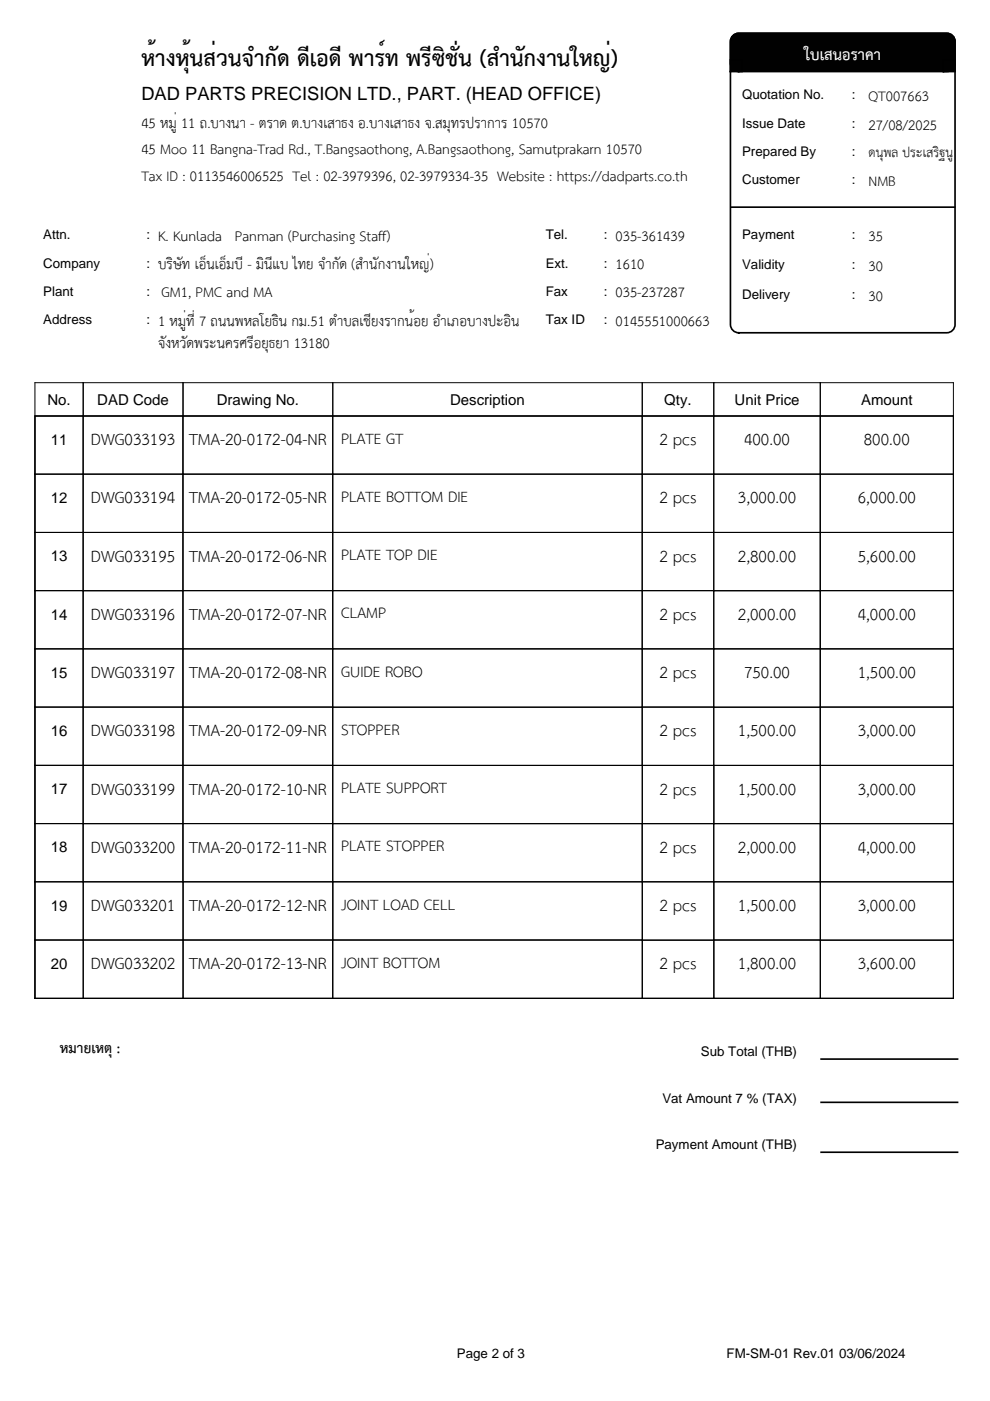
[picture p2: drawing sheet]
<svg xmlns="http://www.w3.org/2000/svg" width="210mm" height="297mm" viewBox="0 0 210 297" stroke-linecap="round" stroke-linejoin="round" font-family="sans-serif">
<path d="M7.4 88.2h10.2v12.3h-10.2z" fill="none" stroke="#000" stroke-width=".21"/>
<path d="M17.6 88.2h21.2v12.3h-21.2z" fill="#fff"/>
<path d="M17.6 88.2h21.2v12.3h-21.2z" fill="none" stroke="#000" stroke-width=".21"/>
<path d="M38.8 88.2h31.8v12.3h-31.8z" fill="#fff"/>
<path d="M38.8 88.2h31.8v12.3h-31.8z" fill="none" stroke="#000" stroke-width=".21"/>
<path d="M70.6 88.2h65.6v12.3h-65.6z" fill="#fff"/>
<path d="M70.6 88.2h65.6v12.3h-65.6z" fill="none" stroke="#000" stroke-width=".21"/>
<path d="M136.2 88.2h15.1v12.3h-15.1z" fill="#fff"/>
<path d="M136.2 88.2h15.1v12.3h-15.1z" fill="none" stroke="#000" stroke-width=".21"/>
<path d="M151.3 88.2h22.6v12.3h-22.6z" fill="#fff"/>
<path d="M151.3 88.2h22.6v12.3h-22.6z" fill="none" stroke="#000" stroke-width=".21"/>
<path d="M173.9 88.2h28.2v12.3h-28.2z" fill="#fff"/>
<path d="M173.9 88.2h28.2v12.3h-28.2z" fill="none" stroke="#000" stroke-width=".21"/>
<path d="M7.4 100.5h10.2v12.4h-10.2z" fill="#fff"/>
<path d="M7.4 100.5h10.2v12.4h-10.2z" fill="none" stroke="#000" stroke-width=".21"/>
<path d="M17.6 100.5h21.2v12.4h-21.2z" fill="#fff"/>
<path d="M17.6 100.5h21.2v12.4h-21.2z" fill="none" stroke="#000" stroke-width=".21"/>
<path d="M38.8 100.5h31.8v12.4h-31.8z" fill="#fff"/>
<path d="M38.8 100.5h31.8v12.4h-31.8z" fill="none" stroke="#000" stroke-width=".21"/>
<path d="M70.6 100.5h65.6v12.4h-65.6z" fill="#fff"/>
<path d="M70.6 100.5h65.6v12.4h-65.6z" fill="none" stroke="#000" stroke-width=".21"/>
<path d="M136.2 100.5h15.1v12.4h-15.1z" fill="#fff"/>
<path d="M136.2 100.5h15.1v12.4h-15.1z" fill="none" stroke="#000" stroke-width=".21"/>
<path d="M151.3 100.5h22.6v12.4h-22.6z" fill="#fff"/>
<path d="M151.3 100.5h22.6v12.4h-22.6z" fill="none" stroke="#000" stroke-width=".21"/>
<path d="M173.9 100.5h28.2v12.4h-28.2z" fill="#fff"/>
<path d="M173.9 100.5h28.2v12.4h-28.2z" fill="none" stroke="#000" stroke-width=".21"/>
<path d="M7.4 112.9h10.2v12.3h-10.2z" fill="#fff"/>
<path d="M7.4 112.9h10.2v12.3h-10.2z" fill="none" stroke="#000" stroke-width=".21"/>
<path d="M7.4 125.2h10.2v12.4h-10.2z" fill="#fff"/>
<path d="M7.4 125.2h10.2v12.4h-10.2z" fill="none" stroke="#000" stroke-width=".21"/>
<path d="M17.6 125.2h21.2v12.4h-21.2z" fill="#fff"/>
<path d="M17.6 125.2h21.2v12.4h-21.2z" fill="none" stroke="#000" stroke-width=".21"/>
<path d="M17.6 112.9h21.2v12.3h-21.2z" fill="#fff"/>
<path d="M17.6 112.9h21.2v12.3h-21.2z" fill="none" stroke="#000" stroke-width=".21"/>
<path d="M38.8 112.9h31.8v12.3h-31.8z" fill="#fff"/>
<path d="M38.8 112.9h31.8v12.3h-31.8z" fill="none" stroke="#000" stroke-width=".21"/>
<path d="M38.8 125.2h31.8v12.4h-31.8z" fill="#fff"/>
<path d="M38.8 125.2h31.8v12.4h-31.8z" fill="none" stroke="#000" stroke-width=".21"/>
<path d="M70.6 112.9h65.6v12.3h-65.6z" fill="#fff"/>
<path d="M70.6 112.9h65.6v12.3h-65.6z" fill="none" stroke="#000" stroke-width=".21"/>
<path d="M70.6 125.2h65.6v12.4h-65.6z" fill="#fff"/>
<path d="M70.6 125.2h65.6v12.4h-65.6z" fill="none" stroke="#000" stroke-width=".21"/>
<path d="M136.2 112.9h15.1v12.3h-15.1z" fill="#fff"/>
<path d="M136.2 112.9h15.1v12.3h-15.1z" fill="none" stroke="#000" stroke-width=".21"/>
<path d="M136.2 125.2h15.1v12.4h-15.1z" fill="#fff"/>
<path d="M136.2 125.2h15.1v12.4h-15.1z" fill="none" stroke="#000" stroke-width=".21"/>
<path d="M151.3 125.2h22.6v12.4h-22.6z" fill="#fff"/>
<path d="M151.3 125.2h22.6v12.4h-22.6z" fill="none" stroke="#000" stroke-width=".21"/>
<path d="M151.3 112.9h22.6v12.3h-22.6z" fill="#fff"/>
<path d="M151.3 112.9h22.6v12.3h-22.6z" fill="none" stroke="#000" stroke-width=".21"/>
<path d="M173.9 112.9h28.2v12.3h-28.2z" fill="#fff"/>
<path d="M173.9 112.9h28.2v12.3h-28.2z" fill="none" stroke="#000" stroke-width=".21"/>
<path d="M173.9 125.2h28.2v12.4h-28.2z" fill="#fff"/>
<path d="M173.9 125.2h28.2v12.4h-28.2z" fill="none" stroke="#000" stroke-width=".21"/>
<path d="M7.4 137.6h10.2v12.3h-10.2z" fill="#fff"/>
<path d="M7.4 137.6h10.2v12.3h-10.2z" fill="none" stroke="#000" stroke-width=".21"/>
<path d="M7.4 149.9h10.2v12.4h-10.2z" fill="#fff"/>
<path d="M7.4 149.9h10.2v12.4h-10.2z" fill="none" stroke="#000" stroke-width=".21"/>
<path d="M7.4 162.3h10.2v12.3h-10.2z" fill="#fff"/>
<path d="M7.4 162.3h10.2v12.3h-10.2z" fill="none" stroke="#000" stroke-width=".21"/>
<path d="M7.4 174.6h10.2v12.4h-10.2z" fill="#fff"/>
<path d="M7.4 174.6h10.2v12.4h-10.2z" fill="none" stroke="#000" stroke-width=".21"/>
<path d="M17.6 174.6h21.2v12.4h-21.2z" fill="#fff"/>
<path d="M17.6 174.6h21.2v12.4h-21.2z" fill="none" stroke="#000" stroke-width=".21"/>
<path d="M17.6 137.6h21.2v12.3h-21.2z" fill="#fff"/>
<path d="M17.6 137.6h21.2v12.3h-21.2z" fill="none" stroke="#000" stroke-width=".21"/>
<path d="M17.6 149.9h21.2v12.4h-21.2z" fill="#fff"/>
<path d="M17.6 149.9h21.2v12.4h-21.2z" fill="none" stroke="#000" stroke-width=".21"/>
<path d="M17.6 162.3h21.2v12.3h-21.2z" fill="#fff"/>
<path d="M17.6 162.3h21.2v12.3h-21.2z" fill="none" stroke="#000" stroke-width=".21"/>
<path d="M38.8 137.6h31.8v12.3h-31.8z" fill="#fff"/>
<path d="M38.8 137.6h31.8v12.3h-31.8z" fill="none" stroke="#000" stroke-width=".21"/>
<path d="M38.8 149.9h31.8v12.4h-31.8z" fill="#fff"/>
<path d="M38.8 149.9h31.8v12.4h-31.8z" fill="none" stroke="#000" stroke-width=".21"/>
<path d="M38.8 162.3h31.8v12.3h-31.8z" fill="#fff"/>
<path d="M38.8 162.3h31.8v12.3h-31.8z" fill="none" stroke="#000" stroke-width=".21"/>
<path d="M38.8 174.6h31.8v12.4h-31.8z" fill="#fff"/>
<path d="M38.8 174.6h31.8v12.4h-31.8z" fill="none" stroke="#000" stroke-width=".21"/>
<path d="M70.6 174.6h65.6v12.4h-65.6z" fill="#fff"/>
<path d="M70.6 174.6h65.6v12.4h-65.6z" fill="none" stroke="#000" stroke-width=".21"/>
<path d="M136.2 174.6h15.1v12.4h-15.1z" fill="#fff"/>
<path d="M136.2 174.6h15.1v12.4h-15.1z" fill="none" stroke="#000" stroke-width=".21"/>
<path d="M151.3 174.6h22.6v12.4h-22.6z" fill="#fff"/>
<path d="M151.3 174.6h22.6v12.4h-22.6z" fill="none" stroke="#000" stroke-width=".21"/>
<path d="M173.9 174.6h28.2v12.4h-28.2z" fill="#fff"/>
<path d="M173.9 174.6h28.2v12.4h-28.2z" fill="none" stroke="#000" stroke-width=".21"/>
<path d="M173.9 162.3h28.2v12.3h-28.2z" fill="#fff"/>
<path d="M173.9 162.3h28.2v12.3h-28.2z" fill="none" stroke="#000" stroke-width=".21"/>
<path d="M151.3 162.3h22.6v12.3h-22.6z" fill="#fff"/>
<path d="M151.3 162.3h22.6v12.3h-22.6z" fill="none" stroke="#000" stroke-width=".21"/>
<path d="M136.2 162.3h15.1v12.3h-15.1z" fill="#fff"/>
<path d="M136.2 162.3h15.1v12.3h-15.1z" fill="none" stroke="#000" stroke-width=".21"/>
<path d="M70.6 162.3h65.6v12.3h-65.6z" fill="#fff"/>
<path d="M70.6 162.3h65.6v12.3h-65.6z" fill="none" stroke="#000" stroke-width=".21"/>
<path d="M70.6 149.9h65.6v12.4h-65.6z" fill="#fff"/>
<path d="M70.6 149.9h65.6v12.4h-65.6z" fill="none" stroke="#000" stroke-width=".21"/>
<path d="M70.6 137.6h65.6v12.3h-65.6z" fill="#fff"/>
<path d="M70.6 137.6h65.6v12.3h-65.6z" fill="none" stroke="#000" stroke-width=".21"/>
<path d="M136.2 137.6h15.1v12.3h-15.1z" fill="#fff"/>
<path d="M136.2 137.6h15.1v12.3h-15.1z" fill="none" stroke="#000" stroke-width=".21"/>
<path d="M136.2 149.9h15.1v12.4h-15.1z" fill="#fff"/>
<path d="M136.2 149.9h15.1v12.4h-15.1z" fill="none" stroke="#000" stroke-width=".21"/>
<path d="M151.3 149.9h22.6v12.4h-22.6z" fill="#fff"/>
<path d="M151.3 149.9h22.6v12.4h-22.6z" fill="none" stroke="#000" stroke-width=".21"/>
<path d="M151.3 137.6h22.6v12.3h-22.6z" fill="#fff"/>
<path d="M151.3 137.6h22.6v12.3h-22.6z" fill="none" stroke="#000" stroke-width=".21"/>
<path d="M173.9 137.6h28.2v12.3h-28.2z" fill="#fff"/>
<path d="M173.9 137.6h28.2v12.3h-28.2z" fill="none" stroke="#000" stroke-width=".21"/>
<path d="M173.9 149.9h28.2v12.4h-28.2z" fill="#fff"/>
<path d="M173.9 149.9h28.2v12.4h-28.2z" fill="none" stroke="#000" stroke-width=".21"/>
<path d="M173.9 199.3h28.2v12.4h-28.2z" fill="#fff"/>
<path d="M173.9 199.3h28.2v12.4h-28.2z" fill="none" stroke="#000" stroke-width=".21"/>
<path d="M173.9 187h28.2v12.3h-28.2z" fill="#fff"/>
<path d="M173.9 187h28.2v12.3h-28.2z" fill="none" stroke="#000" stroke-width=".21"/>
<path d="M151.3 187h22.6v12.3h-22.6z" fill="#fff"/>
<path d="M151.3 187h22.6v12.3h-22.6z" fill="none" stroke="#000" stroke-width=".21"/>
<path d="M151.3 199.3h22.6v12.4h-22.6z" fill="#fff"/>
<path d="M151.3 199.3h22.6v12.4h-22.6z" fill="none" stroke="#000" stroke-width=".21"/>
<path d="M136.2 199.3h15.1v12.4h-15.1z" fill="#fff"/>
<path d="M136.2 199.3h15.1v12.4h-15.1z" fill="none" stroke="#000" stroke-width=".21"/>
<path d="M136.2 187h15.1v12.3h-15.1z" fill="#fff"/>
<path d="M136.2 187h15.1v12.3h-15.1z" fill="none" stroke="#000" stroke-width=".21"/>
<path d="M70.6 187h65.6v12.3h-65.6z" fill="#fff"/>
<path d="M70.6 187h65.6v12.3h-65.6z" fill="none" stroke="#000" stroke-width=".21"/>
<path d="M38.8 187h31.8v12.3h-31.8z" fill="#fff"/>
<path d="M38.8 187h31.8v12.3h-31.8z" fill="none" stroke="#000" stroke-width=".21"/>
<path d="M38.8 199.3h31.8v12.4h-31.8z" fill="#fff"/>
<path d="M38.8 199.3h31.8v12.4h-31.8z" fill="none" stroke="#000" stroke-width=".21"/>
<path d="M70.6 199.3h65.6v12.4h-65.6z" fill="#fff"/>
<path d="M70.6 199.3h65.6v12.4h-65.6z" fill="none" stroke="#000" stroke-width=".21"/>
<path d="M17.6 187h21.2v12.3h-21.2z" fill="#fff"/>
<path d="M17.6 187h21.2v12.3h-21.2z" fill="none" stroke="#000" stroke-width=".21"/>
<path d="M17.6 199.3h21.2v12.4h-21.2z" fill="#fff"/>
<path d="M17.6 199.3h21.2v12.4h-21.2z" fill="none" stroke="#000" stroke-width=".21"/>
<path d="M7.4 187h10.2v12.3h-10.2z" fill="#fff"/>
<path d="M7.4 187h10.2v12.3h-10.2z" fill="none" stroke="#000" stroke-width=".21"/>
<path d="M7.4 199.3h10.2v12.4h-10.2z" fill="#fff"/>
<path d="M7.3 88.2h194.9M7.4 88.1v123.7M202.1 88.1v123.7M7.4 199.3h10.2v12.4h-10.2zM7.3 211.7h194.9" fill="none" stroke="#000" stroke-width=".21"/>
<path d="M155.4 7.6l.8-.5h.4h44.1a1.76 1.76 0 0 1 1.8 1.7v60a1.76 1.76 0 0 1-1.8 1.8h-44.1a1.76 1.76 0 0 1-1.7-1.8v-60v-.4z" fill="#fff"/>
<path d="M155.4 7.6l.8-.5h.4h44.1a1.76 1.76 0 0 1 1.8 1.7v60a1.76 1.76 0 0 1-1.8 1.8h-44.1a1.76 1.76 0 0 1-1.7-1.8v-60v-.4zM154.9 43.9h47.6" fill="none" stroke="#000" stroke-width=".35"/>
<path d="M155.4 7.6l.8-.5h.4h44.1a1.76 1.76 0 0 1 1.8 1.7v4.6a1.76 1.76 0 0 1-1.8 1.8h-44.1a1.76 1.76 0 0 1-1.7-1.8v-4.6v-.4z" fill="#030000"/>
<path d="M155.4 7.6l.8-.5h.4h44.1a1.76 1.76 0 0 1 1.8 1.7v4.6a1.76 1.76 0 0 1-1.8 1.8h-44.1a1.76 1.76 0 0 1-1.7-1.8v-4.6v-.4z" fill="none" stroke="#000" stroke-width=".35"/>
<path d="M154.9 12.7h2.4v2.5h-2.4z" fill="#030000"/>
<path d="M154.9 12.7h2.4v2.5h-2.4z" fill="none" stroke="#000" stroke-width=".35"/>
<path d="M200 12.7h2.5v2.5h-2.5z" fill="#030000"/>
<path d="M200 12.7h2.5v2.5h-2.5zM173.9 224.5h29.3M173.9 233.7h29.3M173.9 244.3h29.3" fill="none" stroke="#000" stroke-width=".35"/>
<g fill="none" stroke="#000" stroke-width=".21">
<path d="M7.3 81.1h194.9M7.3 88.2h194.9M7.4 81.1v130.7M17.6 81.1v130.7M38.8 81.1v130.7M70.6 81.1v130.7M136.2 81.1v130.7M151.3 81.1v130.7M173.9 81.1v130.7M202.1 81.1v130.7M7.3 100.5h194.9M7.3 112.9h194.9"/>
<path d="M7.3 125.2h194.9M7.3 137.6h194.9M7.3 149.9h194.9M7.3 162.3h194.9M7.3 174.6h194.9M7.3 187h194.9M7.3 199.3h194.9M7.3 211.7h194.9"/>
</g>
<text font-size="6.7" x="30" y="14">ห้างหุ้นส่วนจำกัด ดีเอดี พาร์ท พรีซิชั่น (สำนักงานใหญ่)</text>
<g font-size="4.9">
<text x="19.3" y="94.4">DWG033193</text>
<text x="40.1" y="94.4">TMA-20-0172-04-NR</text>
<text x="139.8" y="94.4">2 pcs</text>
<text x="157.8" y="94.4">400.00</text>
<text x="183.2" y="94.4">800.00</text>
<text x="19.3" y="106.7">DWG033194</text>
<text x="40.1" y="106.7">TMA-20-0172-05-NR</text>
<text x="139.8" y="106.7">2 pcs</text>
<text x="156.5" y="106.7">3,000.00</text>
<text x="181.9" y="106.7">6,000.00</text>
<text x="19.3" y="119.1">DWG033195</text>
<text x="40.1" y="119.1">TMA-20-0172-06-NR</text>
<text x="139.8" y="119.1">2 pcs</text>
<text x="156.5" y="119.1">2,800.00</text>
<text x="181.9" y="119.1">5,600.00</text>
<text x="19.3" y="131.4">DWG033196</text>
<text x="40.1" y="131.4">TMA-20-0172-07-NR</text>
<text x="139.8" y="131.4">2 pcs</text>
<text x="156.5" y="131.4">2,000.00</text>
<text x="181.9" y="131.4">4,000.00</text>
<text x="19.3" y="143.8">DWG033197</text>
<text x="40.1" y="143.8">TMA-20-0172-08-NR</text>
<text x="139.8" y="143.8">2 pcs</text>
<text x="157.8" y="143.8">750.00</text>
<text x="181.9" y="143.8">1,500.00</text>
<text x="19.3" y="156.1">DWG033198</text>
<text x="40.1" y="156.1">TMA-20-0172-09-NR</text>
<text x="139.8" y="156.1">2 pcs</text>
<text x="156.5" y="156.1">1,500.00</text>
<text x="181.9" y="156.1">3,000.00</text>
<text x="19.3" y="168.5">DWG033199</text>
<text x="40.1" y="168.5">TMA-20-0172-10-NR</text>
<text x="139.8" y="168.5">2 pcs</text>
<text x="156.5" y="168.5">1,500.00</text>
<text x="181.9" y="168.5">3,000.00</text>
<text x="19.3" y="180.8">DWG033200</text>
<text x="40.1" y="180.8">TMA-20-0172-11-NR</text>
<text x="139.8" y="180.8">2 pcs</text>
<text x="156.5" y="180.8">2,000.00</text>
<text x="181.9" y="180.8">4,000.00</text>
<text x="19.3" y="193.2">DWG033201</text>
<text x="40.1" y="193.2">TMA-20-0172-12-NR</text>
<text x="139.8" y="193.2">2 pcs</text>
<text x="156.5" y="193.2">1,500.00</text>
<text x="181.9" y="193.2">3,000.00</text>
<text x="19.3" y="205.5">DWG033202</text>
<text x="40.1" y="205.5">TMA-20-0172-13-NR</text>
<text x="139.8" y="205.5">2 pcs</text>
<text x="156.5" y="205.5">1,800.00</text>
<text x="181.9" y="205.5">3,600.00</text>
</g>
<text font-size="4.6" fill="#fff" x="170.5" y="12.6">ใบเสนอราคา</text>
<g font-size="4.6">
<text x="72.3" y="94.1">PLATE GT</text>
<text x="72.3" y="106.4">PLATE BOTTOM DIE</text>
<text x="72.3" y="118.8">PLATE TOP DIE</text>
<text x="72.3" y="131.1">CLAMP</text>
<text x="72.3" y="143.4">GUIDE ROBO</text>
<text x="72.3" y="155.8">STOPPER</text>
<text x="72.3" y="168.1">PLATE SUPPORT</text>
<text x="72.3" y="180.5">PLATE STOPPER</text>
<text x="72.3" y="192.8">JOINT LOAD CELL</text>
<text x="72.3" y="205.2">JOINT BOTTOM</text>
</g>
<g font-size="4.2">
<text x="184.1" y="21.5">QT007663</text>
<text x="30" y="27.1">45 หมู่ 11 ถ.บางนา - ตราด ต.บางเสาธง อ.บางเสาธง จ.สมุทรปราการ 10570</text>
<text x="184.1" y="27.5">27/08/2025</text>
<text x="30" y="32.7">45 Moo 11 Bangna-Trad Rd., T.Bangsaothong, A.Bangsaothong, Samutprakarn 10570</text>
<text x="30" y="38.4">Tax ID : 0113546006525 Tel : 02-3979396, 02-3979334-35 Website : https://dadparts.co.th</text>
<text x="184.1" y="39.5">NMB</text>
<text x="33.5" y="51.1">K. Kunlada Panman (Purchasing Staff)</text>
<text x="130.5" y="51.1">035-361439</text>
<text x="184.1" y="51.1">35</text>
<text x="33.5" y="57.1">บริษัท เอ็นเอ็มบี - มินีแบ ไทย จำกัด (สำนักงานใหญ่)</text>
<text x="130.5" y="57.1">1610</text>
<text x="184.1" y="57.5">30</text>
<text x="34.2" y="63.1">GM1, PMC and MA</text>
<text x="130.5" y="63.1">035-237287</text>
<text x="184.1" y="63.8">30</text>
<text x="33.5" y="69">1 หมู่ที่ 7 ถนนพหลโยธิน กม.51 ตำบลเชียงรากน้อย อำเภอบางปะอิน</text>
<text x="130.5" y="69">0145551000663</text>
<text x="33.5" y="73.8">จังหวัดพระนครศรีอยุธยา 13180</text>
<text x="12.7" y="223.3">หมายเหตุ :</text>
</g>
<g font-size="3.9">
<text x="30" y="21.3">DAD PARTS PRECISION LTD., PART. (HEAD OFFICE)</text>
<text x="184.1" y="33.4">ดนุพล ประเสริฐนู</text>
</g>
<g font-size="3.2">
<text x="10.1" y="85.8">No.</text>
<text x="20.6" y="85.8">DAD Code</text>
<text x="45.9" y="85.8">Drawing No.</text>
<text x="95.4" y="85.8">Description</text>
<text x="140.8" y="85.8">Qty.</text>
<text x="155.8" y="85.8">Unit Price</text>
<text x="182.6" y="85.8">Amount</text>
<text x="10.8" y="94.3">11</text>
<text x="10.8" y="106.7">12</text>
<text x="10.8" y="119">13</text>
<text x="10.8" y="131.4">14</text>
<text x="10.8" y="143.7">15</text>
<text x="10.8" y="156.1">16</text>
<text x="10.8" y="168.4">17</text>
<text x="10.8" y="180.7">18</text>
<text x="10.8" y="193.1">19</text>
<text x="10.8" y="205.4">20</text>
</g>
<g font-size="2.8">
<text x="157.3" y="21.1">Quotation No.</text>
<text x="180.6" y="21.1">:</text>
<text x="157.3" y="27.1">Issue Date</text>
<text x="180.6" y="27.1">:</text>
<text x="157.3" y="33.1">Prepared By</text>
<text x="180.6" y="33.1">:</text>
<text x="157.3" y="39.1">Customer</text>
<text x="180.6" y="39.1">:</text>
<text x="9.2" y="50.7">Attn.</text>
<text x="31" y="50.7">:</text>
<text x="115.7" y="50.7">Tel.</text>
<text x="128.1" y="50.7">:</text>
<text x="157.3" y="50.7">Payment</text>
<text x="180.6" y="50.7">:</text>
<text x="9.2" y="56.7">Company</text>
<text x="31" y="56.7">:</text>
<text x="115.7" y="56.7">Ext.</text>
<text x="128.1" y="56.7">:</text>
<text x="157.3" y="57.1">Validity</text>
<text x="180.6" y="57.1">:</text>
<text x="9.2" y="62.7">Plant</text>
<text x="31" y="62.7">:</text>
<text x="115.7" y="62.7">Fax</text>
<text x="128.1" y="62.7">:</text>
<text x="157.3" y="63.4">Delivery</text>
<text x="180.6" y="63.4">:</text>
<text x="9.2" y="68.7">Address</text>
<text x="31" y="68.7">:</text>
<text x="115.7" y="68.7">Tax ID</text>
<text x="128.1" y="68.7">:</text>
<text x="148.6" y="223.9">Sub Total (THB)</text>
<text x="140.4" y="233.8">Vat Amount 7 % (TAX)</text>
<text x="139" y="243.7">Payment Amount (THB)</text>
<text x="96.9" y="288">Page 2 of 3</text>
<text x="154.1" y="288">FM-SM-01 Rev.01 03/06/2024</text>
</g>
</svg>
